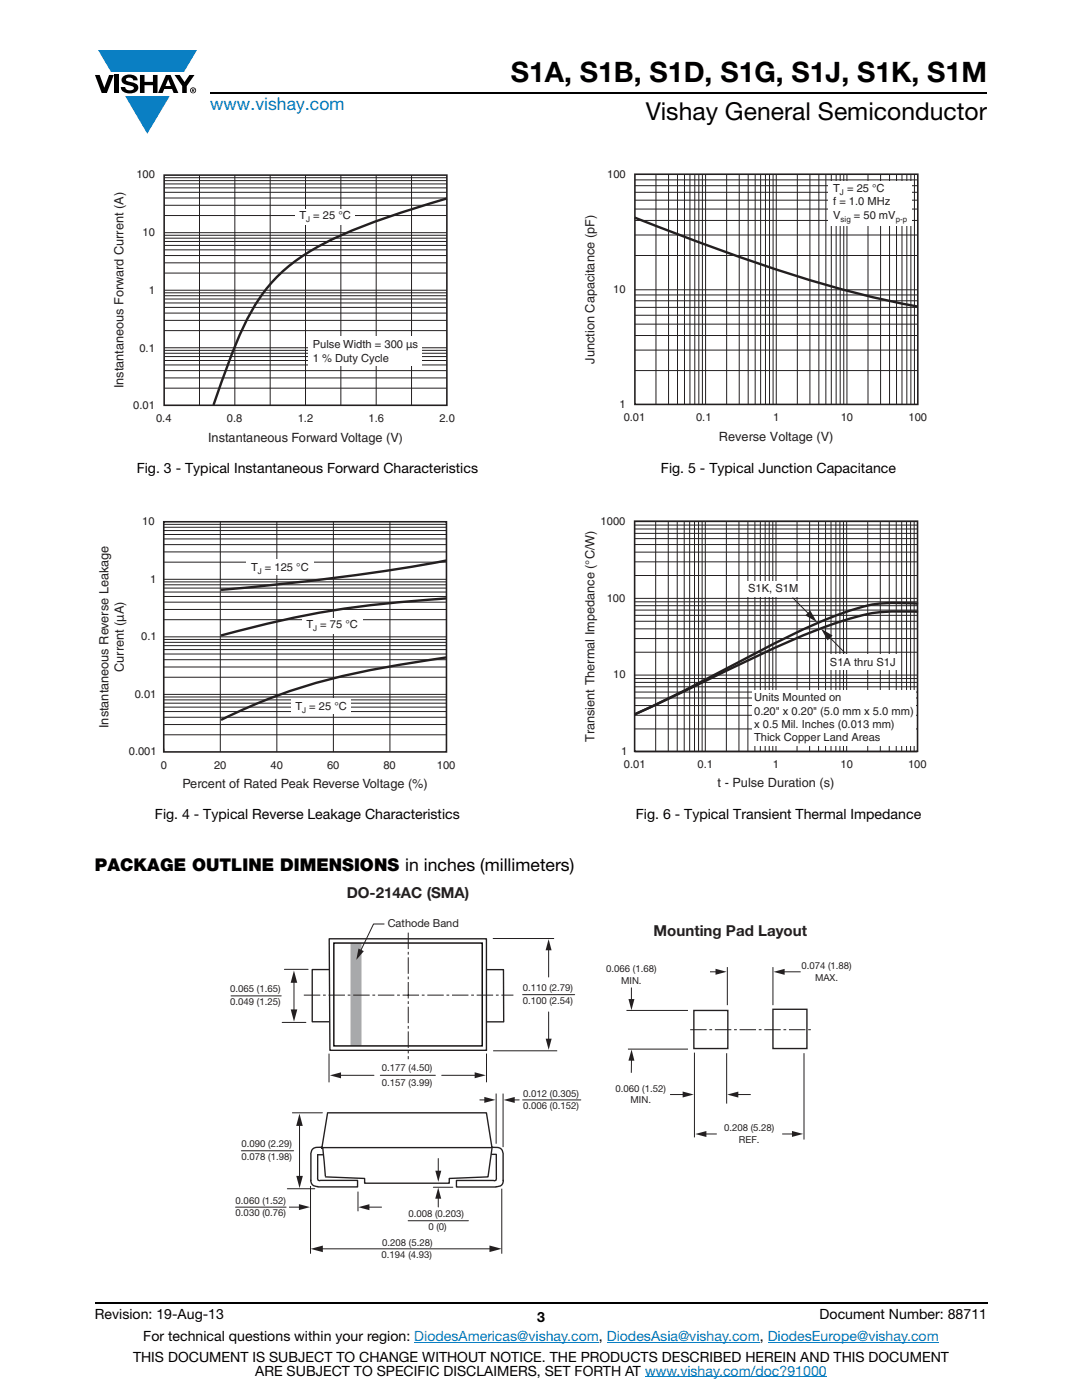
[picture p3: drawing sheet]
<svg xmlns="http://www.w3.org/2000/svg" width="216mm" height="279mm" viewBox="0 0 216 279" stroke-linecap="round" stroke-linejoin="round" font-family="sans-serif">
<g fill="#0a7fc3">
<path d="M19.6 10h19.7l-2.6 4.3h-1.1h-13.5z"/>
<path d="M25 19.2h8.9l-4.5 7.5z"/>
</g>
<g fill="#000">
<path d="M18.9 15h1l.9 2.5 1-2.5h.9l-1.4 3.6h-1zM22.9 15h.9v3.6h-.9zM24.6 15.3a2.1 2.1 0 0 1 2.8 .3l.1 .4h-.9a.79 .79 0 0 0-.7-.5 .79 .79 0 0 0-.8 .4l.3 .3 1 .2a1.08 1.08 0 0 1 1.2 1 1.08 1.08 0 0 1-1.1 1.2 1.73 1.73 0 0 1-2.4-1.2h.9a.96 .96 0 0 0 .8 .6 .96 .96 0 0 0 .9-.4 1.31 1.31 0 0 0-1.2-.6 1.03 1.03 0 0 1-1.1-.6 1.03 1.03 0 0 1 .2-1.1zM27.9 15h.9v1.3h1.7v-1.3h.9v3.6h-.9v-1.6h-1.7v1.6h-.9zM34.8 15h1.1l.9 1.4 1-1.4h1l-1.5 2.2v1.4h-.9v-1.4z"/>
<path d="M33.6 15.9l.5 1.3h-1.1zM33.1 15l-1.6 3.6h1l.3-.8h1.5l.3 .8h1l-1.6-3.6z"/>
<path d="M38.4 17.8h.2v.2h-.2zM38.3 17.7v.7h.1v-.3l.4 .3-.2-.3 .2-.2-.1-.2z"/>
<path d="M38.1 18a.46 .46 0 0 1 .9 0 .46 .46 0 0 1-.9 0zM37.9 18a.6 .6 0 0 0 1.2 0 .6 .6 0 0 0-1.2 0z"/>
</g>
<path d="M42 18.6h155M18.9 260h178.1" fill="none" stroke="#000" stroke-width=".36"/>
<path d="M82.7 267.9h36.8M121.1 267.9h30.5M128.7 274.8h36.3M153.2 267.9h34.1" fill="none" stroke="#007ec4" stroke-width=".2"/>
<path d="M22.4 33.7h68.4v55h-68.4z" fill="#fff"/>
<g fill="none" stroke="#231f20" stroke-width=".2">
<path d="M32.8 39.5h56.4M32.8 38.4h56.4M32.8 36h56.4M32.8 36.7h56.4M32.8 37.5h56.4M32.8 35.5h56.4M39.8 35v45.9M46.9 35v45.9M53.9 35v45.9M61 35v45.9M68 35v45.9M75.1 35v45.9"/>
<path d="M82.1 35v45.9M32.8 59h56.4M32.8 59.7h56.4M32.8 58.4h56.4M32.8 57.9h56.4M32.8 54.5h56.4M32.8 52.5h56.4M32.8 51h56.4M32.8 49.9h56.4M32.8 47.5h56.4M32.8 48.2h56.4M32.8 49h56.4"/>
<path d="M32.8 47h56.4M32.8 46.4h56.4M32.8 43h56.4M32.8 41h56.4M32.8 77.5h56.4M32.8 75.4h56.4M32.8 74h56.4M32.8 72.8h56.4M32.8 70.5h56.4M32.8 71.2h56.4M32.8 71.9h56.4M32.8 69.9h56.4"/>
<path d="M32.8 69.4h56.4M32.8 66h56.4M32.8 63.9h56.4M32.8 62.5h56.4M32.8 61.3h56.4M32.8 60.5h56.4"/>
</g>
<path d="M32.8 34.9h56.4v46h-56.4z" fill="none" stroke="#231f20" stroke-width=".32"/>
<path d="M89.2 39.6l-4.3 1.3a119.6 119.6 0 0 0-21.6 8.4 32.3 32.3 0 0 0-14.7 15.9l-2.9 7.1-3.1 8.5" fill="none" stroke="#231f20" stroke-width=".48"/>
<g fill="#fff">
<path d="M58.9 41.7h12v3.1h-12z"/>
<path d="M61.6 67.2h22.7v5.9h-22.7z"/>
<path d="M19.5 102.9h71.4v55h-71.4z"/>
</g>
<g fill="none" stroke="#231f20" stroke-width=".2">
<path d="M32.7 119h56.4M32.7 116.7h56.4M32.7 117.4h56.4M32.7 118.2h56.4M32.7 116.1h56.4M32.7 115.6h56.4M32.7 112.2h56.4M32.7 110.1h56.4M32.7 108.7h56.4M32.7 107.6h56.4M32.7 105.2h56.4M32.7 105.9h56.4"/>
<path d="M32.7 106.7h56.4M32.7 104.6h56.4M44 104.1v46M55.2 104.1v46M66.5 104.1v46M77.8 104.1v46M32.7 139.7h56.4M32.7 139.1h56.4M32.7 138.6h56.4M32.7 135.2h56.4M32.7 133.1h56.4M32.7 131.7h56.4"/>
<path d="M32.7 130.5h56.4M32.7 128.2h56.4M32.7 128.9h56.4M32.7 129.6h56.4M32.7 127.6h56.4M32.7 127.1h56.4M32.7 123.7h56.4M32.7 121.6h56.4M32.7 120.2h56.4M32.7 149.4v.6M32.7 146.6h56.4M32.7 144.6h56.4"/>
<path d="M32.7 143.1h56.4M32.7 142h56.4M32.7 140.3h56.4M32.7 141.1h56.4"/>
</g>
<path d="M32.7 104.1h56.4v46h-56.4z" fill="none" stroke="#231f20" stroke-width=".32"/>
<path d="M89.1 111.9a451.4 451.4 0 0 1-45 5.8M89.1 119.4a198.6 198.6 0 0 0-45 7.4M89.1 131.2l-2.5 .4a152.3 152.3 0 0 0-32 7.5l-6.2 2.5-4.3 2.1" fill="none" stroke="#231f20" stroke-width=".48"/>
<g fill="#fff">
<path d="M49.2 111.5h13.4v3.2h-13.4z"/>
<path d="M58 139.3h12v3.1h-12z"/>
<path d="M60.2 123.3h12.1v3.2h-12.1z"/>
<path d="M116.5 33.7h68.5v54.8h-68.5z"/>
</g>
<g fill="none" stroke="#231f20" stroke-width=".2">
<path d="M126.7 37.1h56.4M126.7 38.4h56.4M126.7 39.9h56.4M126.7 35.9h56.4M130.9 34.8v45.9M133.4 34.8v45.9M135.2 34.8v45.9M136.6 34.8v45.9M137.7 34.8v45.9M138.6 34.8v45.9M139.4 34.8v45.9M140.2 34.8v45.9"/>
<path d="M140.8 34.8v45.9M145 34.8v45.9M147.5 34.8v45.9M149.3 34.8v45.9M150.7 34.8v45.9M151.8 34.8v45.9M152.7 34.8v45.9M153.5 34.8v45.9M154.3 34.8v45.9M154.9 34.8v45.9M159.1 34.8v45.9M161.6 34.8v45.9"/>
<path d="M163.4 34.8v45.9M164.8 34.8v45.9M165.9 34.8v45.9M166.8 34.8v45.9M167.7 34.8v45.9M168.4 34.8v45.9M169 34.8v45.9M173.2 34.8v45.9M175.7 34.8v45.9M177.5 34.8v45.9M178.9 34.8v45.9M180 34.8v45.9"/>
<path d="M180.9 34.8v45.9M181.8 34.8v45.9M182.5 34.8v45.9M126.7 58.9h56.4M126.7 57.8h56.4M126.7 51h56.4M126.7 46.9h56.4M126.7 44h56.4M126.7 41.7h56.4M126.7 74h56.4M126.7 69.9h56.4M126.7 67h56.4"/>
<path d="M126.7 64.7h56.4M126.7 60h56.4M126.7 61.3h56.4M126.7 62.9h56.4"/>
</g>
<path d="M126.7 34.8h56.4v45.9h-56.4z" fill="none" stroke="#231f20" stroke-width=".32"/>
<path d="M126.6 43.4a370.4 370.4 0 0 0 46.6 15.7l9.8 2.1" fill="none" stroke="#231f20" stroke-width=".48"/>
<g fill="#fff">
<path d="M165.3 36.2h16.6v8.8h-16.6z"/>
<path d="M116.5 102.9h68.4v54.7h-68.4z"/>
</g>
<g fill="none" stroke="#231f20" stroke-width=".2">
<path d="M126.6 119.4h56.4M126.6 114.9h56.4M126.6 112.1h56.4M126.6 110.2h56.4M126.6 108.7h56.4M126.6 105.6h56.4M126.6 106.4h56.4M126.6 107.5h56.4M126.6 104.8h56.4M126.6 104.1h56.4M130.8 104.1v45.8M133.3 104.1v45.8"/>
<path d="M135.1 104.1v45.8M136.5 104.1v45.8M137.6 104.1v45.8M138.6 104.1v45.8M139.4 104.1v45.8M140.1 104.1v45.8M140.7 104.1v45.8M144.9 104.1v45.8M147.4 104.1v45.8M149.2 104.1v45.8M150.6 104.1v45.8M151.7 104.1v45.8"/>
<path d="M152.7 104.1v45.8M153.5 104.1v45.8M154.2 104.1v45.8M154.8 104.1v45.8M159 104.1v45.8M161.6 104.1v45.8M163.3 104.1v45.8M164.7 104.1v45.8M165.8 104.1v45.8M166.8 104.1v45.8M167.6 104.1v45.8M168.3 104.1v45.8"/>
<path d="M168.9 104.1v45.8M173.1 104.1v45.8M175.7 104.1v45.8M177.4 104.1v45.8M178.8 104.1v45.8M179.9 104.1v45.8M180.9 104.1v45.8M181.7 104.1v45.8M182.4 104.1v45.8M126.6 139.3h56.4M126.6 136.2h56.4M126.6 137.1h56.4"/>
<path d="M126.6 138.1h56.4M126.6 135.4h56.4M126.6 134.7h56.4M126.6 130.2h56.4M126.6 127.4h56.4M126.6 125.5h56.4M126.6 124h56.4M126.6 120.9h56.4M126.6 121.8h56.4M126.6 122.8h56.4M126.6 120.1h56.4M126.6 145.5h56.4"/>
<path d="M126.6 142.8h56.4M126.6 140.8h56.4M126.6 150h56.4"/>
</g>
<path d="M126.6 104h56.5v45.9h-56.5z" fill="none" stroke="#231f20" stroke-width=".32"/>
<path d="M150.1 137.7h32.6v11.1h-32.6z" fill="#fff"/>
<path d="M165.3 127l3.4 3.4" fill="none" stroke="#231f20" stroke-width=".2"/>
<path d="M163.8 125.5l2.3 1.3-1 1z" fill="#231f20"/>
<path d="M158.1 119.3l3.4 3.4" fill="none" stroke="#231f20" stroke-width=".2"/>
<path d="M160.7 122.8l1-1 1.3 2.4z" fill="#231f20"/>
<path d="M183.2 120.5h-.2a42.8 42.8 0 0 0-9.6 .3 92.1 92.1 0 0 0-19.6 8l-8.6 4.5a309.1 309.1 0 0 1-18.6 9.3l18.6-8.9a163.9 163.9 0 0 1 24.5-10.3 36.6 36.6 0 0 1 13.3-1.3h.2" fill="none" stroke="#231f20" stroke-width=".48"/>
<g fill="#fff">
<path d="M165.2 130.6h13.9v3.2h-13.9z"/>
<path d="M148.7 115.9h11.2v3.2h-11.2z"/>
<path d="M45.9 176.8h124.1v74.7h-124.1z"/>
</g>
<path d="M71 188.3v20.4" fill="none" stroke="#a7a9ac" stroke-width="2.2" stroke-linecap="butt"/>
<path d="M59.8 224.3v10.8" fill="none" stroke="#231f20" stroke-width=".2"/>
<g fill="#231f20">
<path d="M59.8 222.3l.6 2.4h-1.3z"/>
<path d="M59.1 234.7h1.3l-.6 2.4z"/>
</g>
<path d="M104.3 198.5h10.4M75.9 214.6h11M104.3 219.5h11.6M48.2 229.7h10.4M57.3 237.2h5.5M58.3 222.1h6M71.4 237.9v3.8M87.5 238.8v2.1" fill="none" stroke="#231f20" stroke-width=".2"/>
<path d="M87.4 237l.6 2.2h-1.2z" fill="#231f20"/>
<path d="M87.5 231.2v2.8" fill="none" stroke="#231f20" stroke-width=".2"/>
<path d="M86.9 233.6h1.2l-.6 2.3z" fill="#231f20"/>
<g fill="none" stroke="#231f20" stroke-width=".27">
<path d="M65.6 193.5h-3.3v10.4h3.3M65.7 187.4h31.4v22.2h-31.3zM97.1 193.5h3.4v10.4h-3.4M62 235.5a1.23 1.23 0 0 0 1.4 1.3M63.4 230.5h1.1M63.4 230.5v4.7l.2 .4h7.7v1.3h-7.8M64.1 229a2.2 2.2 0 0 0-1.9 .5l-.2 .8v5.3M64.4 229l-.2 .2 .2-.2 .5 5.7M65.3 222.1h31.8l1.1 6.9h-34l1.1-6.8M98.1 230.4h.9l.1 4.8-.2 .4h-7.8v1.3h7.9M98.2 229.2l-.8 5.7-7.8 .3v.9h-16.8v-.9l-7.9-.3M98.3 229a2.2 2.2 0 0 1 1.9 .5l.2 .8v5.3"/>
<path d="M100.4 235.6a1.19 1.19 0 0 1-1.4 1.2"/>
</g>
<path d="M98.4 187.3h12.1M65.7 210.3v5.7M97.1 210.3v5.7M98.4 209.7h12.8M99 218.2v10.1M100.4 218.2v10.7M62 236.7v13.5M86.5 236.9h3.9M100.1 237.2v13M64 249.2h34.1" fill="none" stroke="#231f20" stroke-width=".2"/>
<g fill="#231f20">
<path d="M97.7 248.6l2.4 .6-2.4 .7z"/>
<path d="M62 249.2l2.4-.6v1.3z"/>
</g>
<path d="M58.7 195.7v6.2" fill="none" stroke="#231f20" stroke-width=".2"/>
<g fill="#231f20">
<path d="M58 201.5h1.3l-.6 2.4z"/>
<path d="M58.7 193.7l.6 2.4h-1.3z"/>
</g>
<path d="M46.1 198.8h10M56.8 193.5h4.7M56.3 204h4.7M109.5 202v5.7" fill="none" stroke="#231f20" stroke-width=".2"/>
<path d="M108.9 207.3h1.2l-.6 2.2z" fill="#231f20"/>
<path d="M109.5 189.2v5.8" fill="none" stroke="#231f20" stroke-width=".2"/>
<path d="M109.5 187.4l.6 2.2h-1.2z" fill="#231f20"/>
<path d="M102.3 219.5h1.3" fill="none" stroke="#231f20" stroke-width=".2"/>
<path d="M100.5 219.5l2.2-.6v1.2z" fill="#231f20"/>
<path d="M95.7 219.5h1.3" fill="none" stroke="#231f20" stroke-width=".2"/>
<path d="M96.6 218.9l2.3 .6-2.3 .6z" fill="#231f20"/>
<path d="M67.6 214.6h7" fill="none" stroke="#231f20" stroke-width=".2"/>
<path d="M65.8 214.6l2.2-.6v1.2z" fill="#231f20"/>
<path d="M88.1 214.6h7" fill="none" stroke="#231f20" stroke-width=".2"/>
<path d="M94.7 214l2.2 .6-2.2 .6z" fill="#231f20"/>
<path d="M66.6 188.2h29.6v20.5h-29.6z" fill="none" stroke="#000" stroke-width=".27"/>
<path d="M60.6 198.6h41.8M81.5 186.1v25.3" fill="none" stroke="#231f20" stroke-width=".2" stroke-dasharray="3.3 .5 .5 .5" stroke-linecap="butt"/>
<path d="M140.5 226.3h2.5M81.4 243.6h12.1" fill="none" stroke="#231f20" stroke-width=".2"/>
<path d="M138.5 201.7h6.7v7.6h-6.7zM154.2 201.4h6.8v7.9h-6.8z" fill="none" stroke="#231f20" stroke-width=".27"/>
<path d="M138.7 226.3l2.3-.6v1.2z" fill="#231f20"/>
<path d="M158.4 226.3h-2.3" fill="none" stroke="#231f20" stroke-width=".2"/>
<path d="M158 225.7l2.3 .6-2.3 .6z" fill="#231f20"/>
<path d="M133.7 218.4h2.9" fill="none" stroke="#231f20" stroke-width=".2"/>
<path d="M136.2 217.8l2.2 .6-2.2 .6z" fill="#231f20"/>
<path d="M126 211.3v2.8" fill="none" stroke="#231f20" stroke-width=".2"/>
<path d="M126 209.5l.6 2.2h-1.2z" fill="#231f20"/>
<path d="M126 197.1v2.7" fill="none" stroke="#231f20" stroke-width=".2"/>
<path d="M125.4 199.4h1.2l-.6 2.2z" fill="#231f20"/>
<path d="M141.7 193.9h1.5" fill="none" stroke="#231f20" stroke-width=".2"/>
<path d="M142.8 193.3l2.2 .6-2.2 .6z" fill="#231f20"/>
<path d="M156.2 193.9h3.6" fill="none" stroke="#231f20" stroke-width=".2"/>
<path d="M154.3 194l2.3-.6v1.2z" fill="#231f20"/>
<path d="M145.1 193v7.6M154.2 193v7.6M125 201.7h12.3M125.3 209.4h12M138.6 210.1v16.9M145 210.2v10M146.9 218.4h2.9M160.4 210.2v17.2" fill="none" stroke="#231f20" stroke-width=".2"/>
<path d="M137.7 205.5h24.1" fill="none" stroke="#231f20" stroke-width=".2" stroke-dasharray="3.3 .5 .5 .5" stroke-linecap="butt"/>
<path d="M145.1 218.4l2.2-.5v1.1z" fill="#231f20"/>
<path d="M76.6 184.4h-2.1l-2.6 5.5" fill="none" stroke="#231f20" stroke-width=".2"/>
<path d="M71.5 189.3l1.1 .5-1.5 1.8z" fill="#231f20"/>
<path d="M76.2 240.9h-2.9" fill="none" stroke="#231f20" stroke-width=".2"/>
<path d="M71.5 240.9l2.2-.6v1.2z" fill="#231f20"/>
<path d="M47 240.9h10.1M60.1 240.9h-2.4" fill="none" stroke="#231f20" stroke-width=".2"/>
<path d="M59.6 240.3l2.3 .6-2.3 .6z" fill="#231f20"/>
<text font-size="5.6" x="101.9" y="16.4">S1A, S1B, S1D, S1G, S1J, S1K, S1M</text>
<text font-size="4.9" x="128.8" y="24">Vishay General Semiconductor</text>
<text font-size="3.5" fill="#007ec4" x="42" y="21.9">www.vishay.com</text>
<text font-size="3.5" x="18.9" y="173.9">PACKAGE OUTLINE DIMENSIONS in inches (millimeters)</text>
<g font-size="3" fill="#231f20">
<text x="69.2" y="179.3">DO-214AC (SMA)</text>
<text x="130.4" y="186.7">Mounting Pad Layout</text>
</g>
<g font-size="2.8">
<text x="27.3" y="94.3">Fig. 3 - Typical Instantaneous Forward Characteristics</text>
<text x="131.9" y="94.3">Fig. 5 - Typical Junction Capacitance</text>
<text x="30.9" y="163.5">Fig. 4 - Typical Reverse Leakage Characteristics</text>
<text x="126.9" y="163.5">Fig. 6 - Typical Transient Thermal Impedance</text>
<text x="18.9" y="263.3">Revision: 19-Aug-13</text>
<text x="107.2" y="263.8">3</text>
<text x="163.6" y="263.3">Document Number: 88711</text>
<text x="28.6" y="267.7">For technical questions within your region: DiodesAmericas@vishay.com, DiodesAsia@vishay.com, DiodesEurope@vishay.com</text>
<text x="26.5" y="271.7">THIS DOCUMENT IS SUBJECT TO CHANGE WITHOUT NOTICE. THE PRODUCTS DESCRIBED HEREIN AND THIS DOCUMENT</text>
<text x="50.9" y="274.6">ARE SUBJECT TO SPECIFIC DISCLAIMERS, SET FORTH AT www.vishay.com/doc?91000</text>
</g>
<g font-size="2.5" fill="#231f20">
<text x="24.6" y="77.5" transform="rotate(-90 24.6 77.5)">Instantaneous Forward Current (A)</text>
<text x="118.6" y="72.6" transform="rotate(-90 118.6 72.6)">Junction Capacitance (pF)</text>
<text x="41.5" y="88.1">Instantaneous Forward Voltage (V)</text>
<text x="143.5" y="87.9">Reverse Voltage (V)</text>
<text x="24.7" y="134.1" transform="rotate(-90 24.7 134.1)">Current (µA)</text>
<text x="21.6" y="145.3" transform="rotate(-90 21.6 145.3)">Instantaneous Reverse Leakage</text>
<text x="118.6" y="148.1" transform="rotate(-90 118.6 148.1)">Transient Thermal Impedance (°C/W)</text>
<text x="36.4" y="157.4">Percent of Rated Peak Reverse Voltage (%)</text>
<text x="143.2" y="157.1">t - Pulse Duration (s)</text>
</g>
<g font-size="2.2" fill="#231f20">
<text x="27.2" y="35.6">100</text>
<text x="121.2" y="35.6">100</text>
<text x="166.3" y="38.3">T</text>
<text x="166.3" y="41">f = 1.0 MHz</text>
<text x="169" y="38.3">= 25 °C</text>
<text x="28.4" y="47.1">10</text>
<text x="59.7" y="43.6">T</text>
<text x="62.5" y="43.6">= 25 °C</text>
<text x="166.3" y="43.7">V</text>
<text x="170.4" y="43.7">= 50 mV</text>
<text x="29.7" y="58.7">1</text>
<text x="122.4" y="58.5">10</text>
<text x="27.8" y="70.2">0.1</text>
<text x="62.4" y="69.5">Pulse Width = 300 µs</text>
<text x="62.4" y="72.2">1 % D</text>
<text x="68.5" y="72.2">uty Cycle</text>
<text x="26.6" y="81.7">0.01</text>
<text x="123.6" y="81.4">1</text>
<text x="31.1" y="84.3">0.4</text>
<text x="45.3" y="84.3">0.8</text>
<text x="59.4" y="84.3">1.2</text>
<text x="73.5" y="84.3">1.6</text>
<text x="87.7" y="84.3">2.0</text>
<text x="124.4" y="84">0.01</text>
<text x="138.9" y="84">0.1</text>
<text x="154.3" y="84">1</text>
<text x="167.8" y="84">10</text>
<text x="181.3" y="84">100</text>
<text x="28.4" y="104.8">10</text>
<text x="119.8" y="104.8">1000</text>
<text x="50.1" y="113.9">T = 125 °C</text>
<text x="30" y="116.3">1</text>
<text x="149.3" y="118.2">S1K, S1M</text>
<text x="61.1" y="125.3">T = 75 °C</text>
<text x="121.1" y="120.1">100</text>
<text x="28.2" y="127.8">0.1</text>
<text x="122.4" y="135.4">10</text>
<text x="165.6" y="132.9">S1A thru S1J</text>
<text x="26.9" y="139.3">0.01</text>
<text x="58.9" y="141.7">T = 25 °C</text>
<text x="150.5" y="139.9">Units Mo</text>
<text x="150.5" y="142.6">0.20&quot; x 0.20&quot; (5.0 mm x 5.0 mm)</text>
<text x="159.3" y="139.9">unted on</text>
<text x="150.5" y="145.3">x 0.5 Mil. Inches (0.013 mm)</text>
<text x="150.5" y="147.9">Thick Copper Land Areas</text>
<text x="25.7" y="150.7">0.001</text>
<text x="32.1" y="153.4">0</text>
<text x="42.7" y="153.4">20</text>
<text x="54" y="153.4">40</text>
<text x="65.3" y="153.4">60</text>
<text x="76.5" y="153.4">80</text>
<text x="87.2" y="153.4">100</text>
<text x="124" y="150.7">1</text>
<text x="124.5" y="153.2">0.01</text>
<text x="139.2" y="153.2">0.1</text>
<text x="154.2" y="153.2">1</text>
<text x="167.7" y="153.2">10</text>
<text x="181.2" y="153.2">100</text>
<text x="77.4" y="185.1">Cathode Band</text>
</g>
<g font-size="1.9" fill="#231f20">
<text x="104.3" y="197.8">0.110 (2.79)</text>
<text x="121" y="194.1">0.066 (1.68)</text>
<text x="123.9" y="196.4">MIN.</text>
<text x="159.9" y="193.4">0.074 (1.88)</text>
<text x="162.6" y="195.7">MAX.</text>
<text x="45.9" y="200.7">0.049 (1.25)</text>
<text x="45.9" y="198.1">0.065 (1.65)</text>
<text x="104.3" y="200.4">0.100 (2.54)</text>
<text x="76.2" y="213.8">0.177 (4.50)</text>
<text x="76.2" y="216.6">0.157 (3.99)</text>
<text x="104.4" y="221.4">0.006 (0.152)</text>
<text x="104.4" y="218.9">0.012 (0.305)</text>
<text x="122.8" y="217.9">0.060 (1.52)</text>
<text x="125.8" y="220.2">MIN.</text>
<text x="144.5" y="225.8">0.208 (5.28)</text>
<text x="48.2" y="231.5">0.078 (1.98)</text>
<text x="48.2" y="229">0.090 (2.29)</text>
<text x="147.4" y="228.1">REF.</text>
<text x="47" y="242.8">0.030 (0.76)</text>
<text x="47" y="240.3">0.060 (1.52)</text>
<text x="81.5" y="243">0.008 (0.203)</text>
<text x="85.5" y="245.5">0 (0)</text>
<text x="76.2" y="251.1">0.194 (4.93)</text>
<text x="76.3" y="248.6">0.208 (5.28)</text>
</g>
<g font-size="1.6" fill="#231f20">
<text x="167.6" y="39">J</text>
<text x="61.1" y="44.3">J</text>
<text x="167.7" y="44.3">sig</text>
<text x="178.7" y="44.3">p-p</text>
<text x="51.5" y="114.5">J</text>
<text x="62.5" y="125.9">J</text>
<text x="60.3" y="142.3">J</text>
</g>
</svg>
